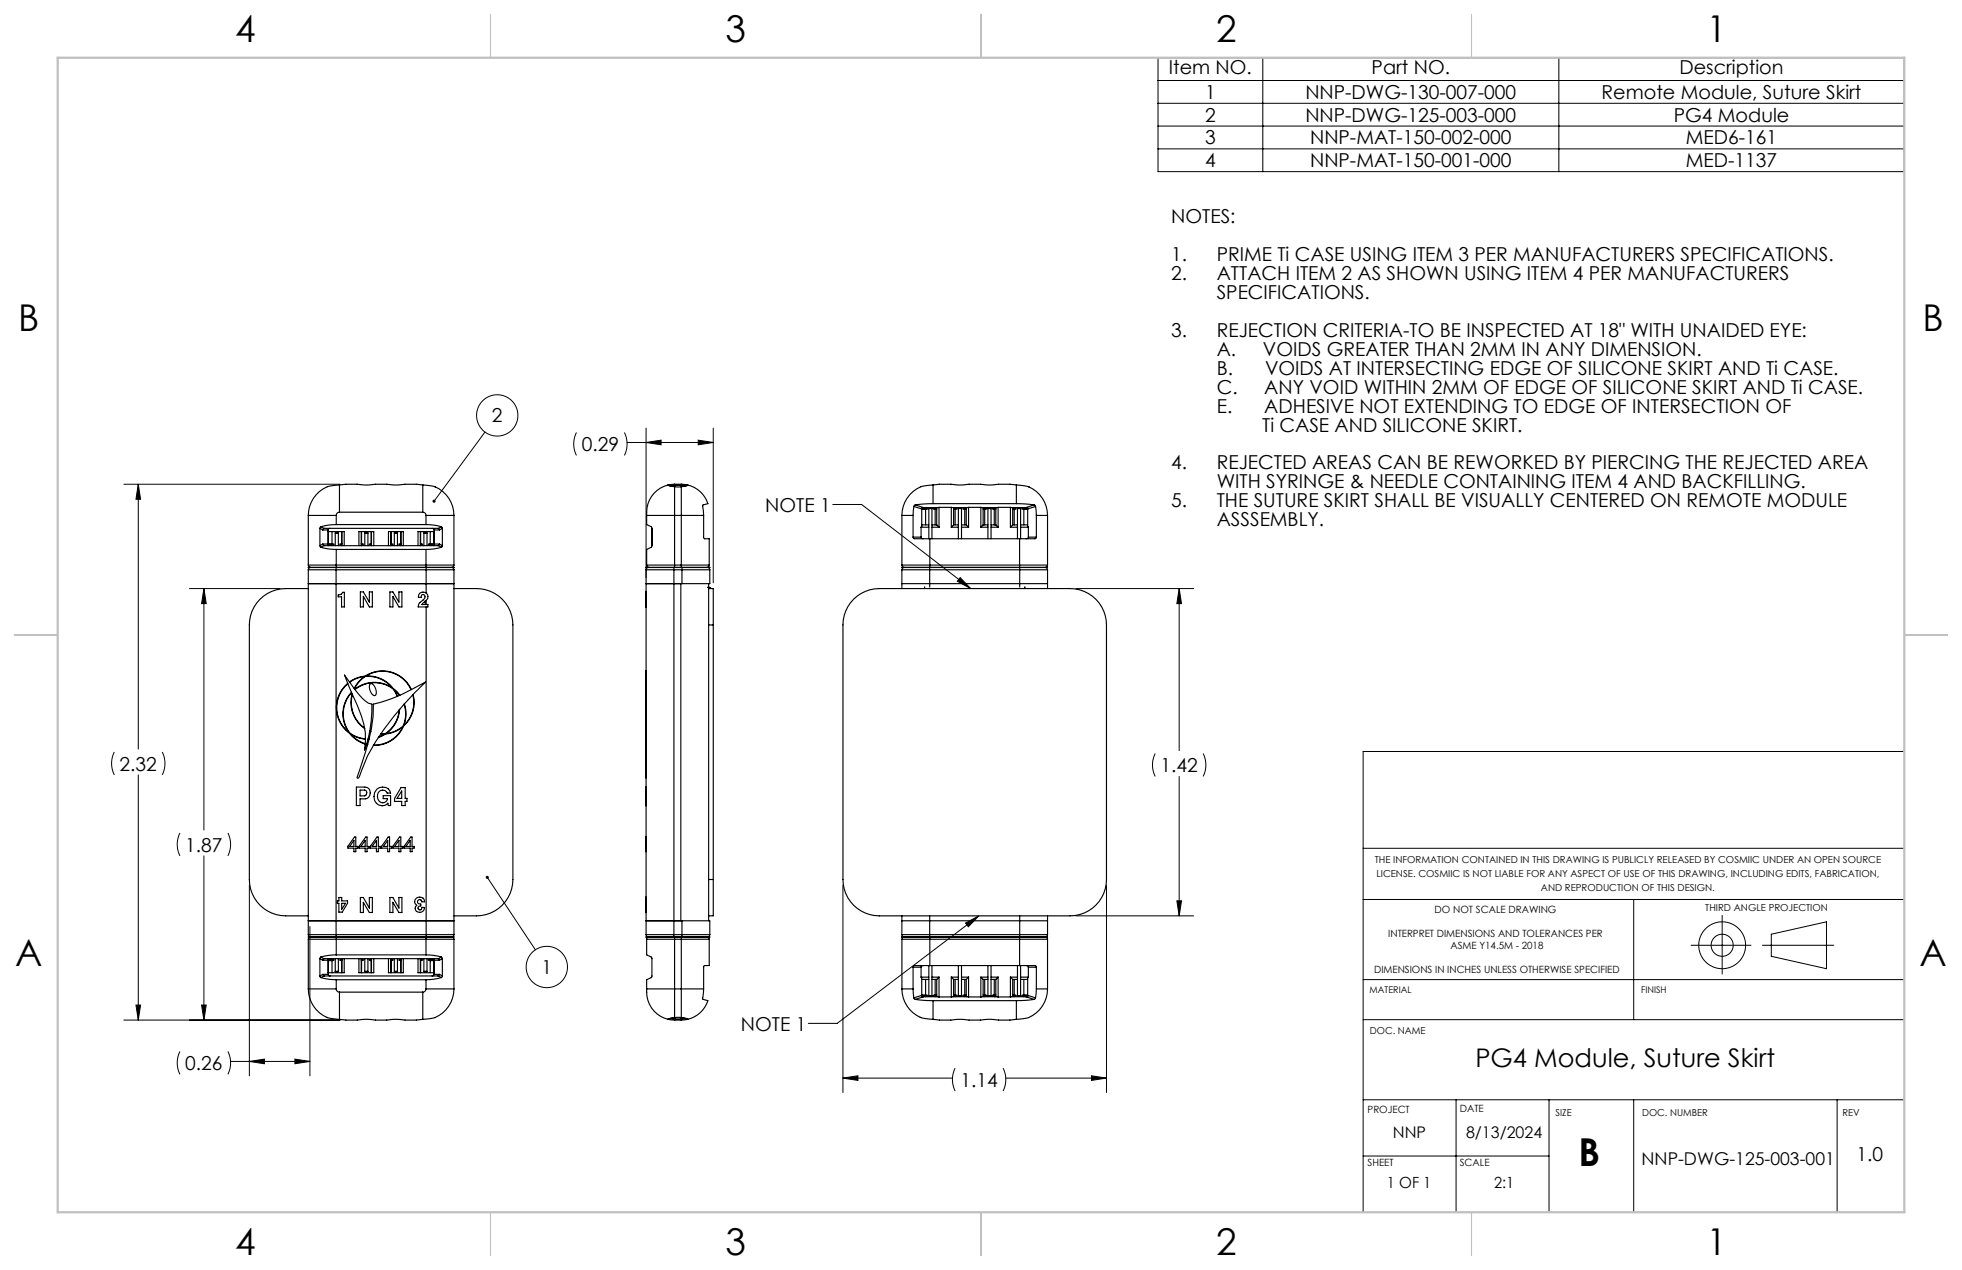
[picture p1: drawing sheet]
<svg xmlns="http://www.w3.org/2000/svg" width="432mm" height="279mm" viewBox="0 0 432 279" stroke-linecap="round" stroke-linejoin="round" font-family="sans-serif">
<g fill="none" stroke="#000" stroke-width=".25">
<path d="M67.9 113.4h6.1M67.9 113.4v10.9M70.4 116.2v3.8M70.4 116.2l.6 .4M70.6 115.9l-.2 .3M70.6 115.9l.7 .4M71 119.7l.3 .3M71 119.7l-.6 .3M71 116.6h1.2M71.3 116.3h25.2M71.3 116.3l-.3 .3M72.2 116.6v3.4v-.3h-1.2"/>
<path d="M72.2 116.9h3.6v3.1M72.2 119.6h.9M72.2 119.9h.9M72.7 116.2l-.4 .2-.1 .2M73.1 119.6l.4 .1-.4 .2M73.1 116.9v2.7M73.1 119.9v.1M73.8 117.3h.7M73.8 117.3v2.7M74 115.4l-1.8 .1-1.6 .4M74 113.4v2M74 115.4h19.8"/>
<path d="M74.5 117.3v2.7M74.7 112.7a.71 .71 0 0 0-.7 .7M74.7 106.7a6.5 6.5 0 0 0-6.8 6.7M74.7 106.7v6M74.7 106.7l3.9-.2a11.6 11.6 0 0 0 4 0h2.5a11.6 11.6 0 0 0 4 0l3.9 .2M74.7 112.7h18.3M75.2 119.6l-.4 .1 .4 .2M75.2 116.9v2.7M75.2 119.9v.1M75.2 119.9h.1M75.2 119.6h.1M75.2 116.9v3.1"/>
<path d="M79.5 116.9v3.1M79.5 119.9h.1M79.5 119.6h.1M79.6 119.6l.4 .1-.4 .2M79.6 116.9v2.7M79.6 119.9v.1M80.3 117.3h.7M80.3 117.3v2.7M81 117.3v2.7M81.7 119.6l-.4 .1 .4 .2M81.7 119.9h.1M81.7 119.6h.1"/>
<path d="M81.7 116.9v2.7M81.7 119.9v.1M81.8 116.9v3.1M86 116.9v3.1M86 119.9h.1M86 119.6h.1M86.1 119.6l.4 .1-.4 .2M86.1 116.9v2.7M86.1 119.9v.1M86.8 117.3h.7M86.8 117.3v2.7M87.5 117.3v2.7"/>
<path d="M88.2 119.6l-.4 .1 .4 .2M88.2 116.9v2.7M88.2 119.9v.1M88.2 119.9h.1M88.2 119.6h.1M88.3 116.9v3.1M92.5 116.9v3.1M92.5 119.9h.1M92.5 119.6h.1M92.6 119.6l.4 .1-.4 .2M92.6 116.9v2.7M92.6 119.9v.1"/>
<path d="M93 112.7a.71 .71 0 0 1 .8 .7M93 106.7v6M93 106.7a6.5 6.5 0 0 1 6.9 6.7M93.3 117.3h.7M93.3 117.3v2.7M93.8 115.4l1.7 .1 1.6 .4M93.8 113.4h6.1M93.8 113.4v2M94 117.3v2.7M94.7 119.9h.8M94.7 119.6l-.4 .1 .4 .2M94.7 119.6h.8"/>
<path d="M94.7 116.9v2.7M94.7 119.9v.1M95.1 116.2l.3 .1 .1 .3M95.5 116.6v3.4v-.3h1.2M95.5 116.6h1.2M95.5 116.9h-3.5v3.1M95.8 107.1h.1M96.5 116.3l.2 .3M96.7 119.7l-.2 .3M96.7 119.7l.7 .3M97.1 115.9l.3 .3M97.1 115.9l-.6 .4"/>
<path d="M97.4 116.2v3.8M97.4 116.2l-.7 .4M99.9 113.4v10.9M142.3 113.4h6.2M142.3 113.4v2l1 .5 .2 .3M143.5 116.2v3.8M143.5 116.2h.1M147 106.7h.1M147.1 106.7a6.3 6.3 0 0 0-4.8 6.7M147.1 106.7l.2 .2 1.2 .2M147.1 106.7l.3 .1M147.2 106.8l1.3 .3"/>
<path d="M148.5 107.1v6.3M148.5 107.1h1.4M148.5 106.5l-1.4 .2M148.5 106.5l.1 .3M148.5 106.5h1.4M148.5 113.4h1.4M148.5 113.4v10.9M148.6 106.8h1.2M148.6 106.8l-1 .1M149.8 106.8l1 .1M149.9 113.4h5M149.9 107.1v6.3"/>
<path d="M149.9 106.5l-.1 .3M149.9 106.5l1.4 .2M149.9 113.4v10.9M151.2 106.8l-1.3 .3M151.3 106.7a6.1 6.1 0 0 1 4.5 4.1l-1.2 .4 .3 2.2M151.3 106.7l-.1 .1-1.3 .3M151.3 106.7l-.3 .1M151.4 106.7h.1M154.9 113.4v4.8l.2 .3h1v5.8M198.5 113.4h2.4M198.5 113.4v10.9M200.9 118.2l.3 .3h3.4"/>
<path d="M200.9 113.4v4.8M200.9 118.2h1.8M201.1 111.4l-.2 2M201.1 111.4l1.8 .6M201.4 111.1l-.3 .3M201.4 111.1l1.8 .6M202.7 118.2l.2 .2 .3 .1M202.7 116v2.2M202.7 116h1.7M202.9 111.8h.8M202.9 112.1h.8M202.9 112v3.8l-.2 .2"/>
<path d="M202.9 115.5h1.5M203.2 111.7h-.3v.3M203.7 111.8l.4 .1-.4 .2M203.7 111.7v.1M203.7 112.1v3.4M204.4 111.9h.7M204.4 111.9v6.6M204.6 118.5v5.8M204.6 118.5h19.8M205.1 111.9v6.6M205.1 115.5h1.1M205.1 116h1.6"/>
<path d="M205.3 110.8l-3.9 .3M205.3 106.7a6.5 6.5 0 0 0-6.8 6.7M205.3 106.7v4.1M205.3 106.7l4-.2a11.6 11.6 0 0 0 4 0h2.5a11.6 11.6 0 0 0 4 0l3.9 .2M205.3 110.8h18.4M205.8 111.8l-.4 .1 .4 .2M205.8 112.1h.4M205.8 111.8h.4M205.8 111.7v.1M205.8 112.1v3.4M206.2 115.5l.5 .5M206.2 111.7v3.8"/>
<path d="M206.7 111.6h2.7M206.7 111.6l-3.5 .1M206.7 111.6v4.4M209.4 111.6h3.8M209.4 116h1.5M209.4 111.6v4.4M209.9 115.5h1M209.9 115.5l-.5 .5M209.9 111.7v3.8M209.9 112.1h.3M209.9 111.8h.3M210.2 111.8l.4 .1-.4 .2"/>
<path d="M210.2 111.7v.1M210.2 112.1v3.4M210.9 111.9h.7M210.9 111.9v6.6M211.6 111.9v6.6M211.6 115.5h1.1M211.6 116h1.6M212.3 111.8l-.4 .1 .4 .2M212.3 111.7v.1M212.3 112.1v3.4M212.3 112.1h.4M212.3 111.8h.4"/>
<path d="M212.7 115.5l.5 .5M212.7 111.7v3.8M213.2 111.6h2.7M213.2 111.6v4.4M215.9 111.6h3.8M215.9 116h1.5M215.9 111.6v4.4M216.4 115.5h1M216.4 115.5l-.5 .5M216.4 111.7v3.8M216.4 112.1h.3M216.4 111.8h.3"/>
<path d="M216.7 111.8l.4 .1-.4 .2M216.7 111.7v.1M216.7 112.1v3.4M217.4 111.9h.7M217.4 111.9v6.6M218.1 111.9v6.6M218.1 115.5h1.1M218.1 116h1.6M218.8 111.8l-.4 .1 .4 .2M218.8 112.1h.4M218.8 111.8h.4M218.8 111.7v.1"/>
<path d="M218.8 112.1v3.4M219.2 115.5l.5 .5M219.2 111.7v3.8M219.7 111.6h2.7M219.7 111.6v4.4M222.4 111.6l3.4 .1M222.4 116h1.5M222.4 111.6v4.4M222.9 115.5h1M222.9 115.5l-.5 .5M222.9 111.7v3.8M222.9 112.1h.3"/>
<path d="M222.9 111.8h.3M223.2 111.8l.4 .1-.4 .2M223.2 111.7v.1M223.2 112.1v3.4M223.7 110.8l3.9 .3M223.7 106.7v4.1M223.7 106.7a6.5 6.5 0 0 1 6.8 6.7M223.9 111.9h.7M223.9 111.9v6.6M224.4 118.5v5.8M224.6 111.9v6.6M224.6 115.5h1.6"/>
<path d="M224.6 116h1.7M225.3 112.1h.9M225.3 111.8h.9M225.3 111.8l-.4 .1 .4 .2M225.3 111.7v.1M225.3 112.1v3.4M225.8 111.7h.4v.3M226.2 112v3.8l.1 .2M226.3 118.2l-.1 .2-.3 .1M226.3 118.2h1.8M226.3 116v2.2M226.4 107.1h.1"/>
<path d="M227.6 111.1l.3 .3M227.6 111.1l-1.8 .6M227.9 111.4l.2 2M227.9 111.4l-1.7 .6M228.1 113.4h2.4M228.1 118.2l-.3 .3h-3.4M228.1 113.4v4.8M230.5 113.4v10.9M67.9 129.5h-5a8 8 0 0 0-8 8v56a8 8 0 0 0 8 8h5M67.9 124.8h6.1M67.9 125.4h6.1M67.9 128.4h32"/>
<path d="M67.9 124.8h.1M67.9 125.4v80.2M67.9 124.3l.1 .4 .4 .1-.4 .2-.1 .4M67.9 124.3h6.1M70.4 120l.2 .4M70.6 120.4l1.6 .4 1.8 .1M71.3 120h25.2M71.3 120l-.7 .4M74 124.8v.6M74 125.4v80.2M74 125.4h19.8M74 124.8h.1"/>
<path d="M74 124.8h19.8M74 124.3v.5M74 120.9v3.4M74 120.9h19.8M74 124.3h19.8M74.4 130.9a.89 .89 0 0 0 1-.6h.4v3.2h-.6v-2.2h-.8zM79 120v-3.1h3.3v3.1M79.3 130.2h.7l1.3 2.3v-2.3h.6v3.3h-.6l-1.3-2.3v2.3h-.7zM85.5 120v-3.1h3.3v3.1M85.8 130.2h.7l1.3 2.3v-2.3h.6v3.3h-.6l-1.3-2.3v2.3h-.7zM92.3 130.5a1.11 1.11 0 0 1 1.8 .3 1.11 1.11 0 0 1-.7 1.6l-.6 .6h1.4v.5h-2.2l.1-.6 1.3-1.2 .2-.4-.2-.4-.3-.1-.4 .2v.4h-.6zM93.5 132.2v.5"/>
<path d="M93.8 124.3v.5M93.8 124.3h6.1M93.8 120.9v3.4M93.8 124.8h6.1M93.8 124.8h.1M93.8 124.8v.6M93.8 125.4h6.1M93.8 125.4v5.1M93.8 132.1v.9M93.8 133.5v72.1M96.5 120l.6 .4M97.1 120.4l-1.6 .4-1.7 .1"/>
<path d="M97.4 120l-.3 .4M99.9 124.3l-.1 .4-.4 .1 .4 .2 .1 .4M99.9 129.5h5a8 8 0 0 1 8 8v56a8 8 0 0 1-8 8h-5M99.9 124.8h.1M99.9 125.4v80.2M142.1 131.2v.5M142.1 131.7v1.3M142.1 133l.1 .5M142.1 130.2h.1M142.1 133h.1M142.1 131.7h.1M142.1 131.2h.1"/>
<path d="M142.2 124.8h6.1M142.2 125.4h6.1M142.2 128.4h7.9M142.2 131.2v.5M142.2 125.4v5.8M142.2 130.3l-.1 .9M142.2 131.7v73.9M142.2 124.8h.1M142.3 124.3h6.2M142.3 124.3l.2 .4 .3 .1M142.7 124.8l-.4 .2-.1 .4M143.5 120l-.2 .4-1 .5v3.4"/>
<path d="M143.5 120h.1M148.3 124.8v.6M148.3 125.4h1.8M148.3 125.4v80.2M148.3 124.8h1.8M148.3 124.8h.1M148.5 124.3v.5M148.5 124.3h1.4M149.8 128.4v74.2M149.9 124.3h6.2M149.9 124.3v.5M150.1 124.8h6.1"/>
<path d="M150.1 124.8h.1M150.1 124.8v.6M150.1 125.4h6.1M150.1 125.4v3M155.7 124.8l.4 .2 .1 .4M155.8 129.2h.1M155.8 129.3h.1M155.9 129.3l.5 .2M155.9 129.2l.6 .3M155.9 129.2v.1M156 129.5h1v8M156 129.5v8"/>
<path d="M156 137.5h1M156 128.4v.8M156 129.3v.2M156 137.5v56M156.1 124.3l-.2 .4-.3 .1M156.2 125.4v3h-6.1M156.2 124.8h.1M157 137.5v56M187.9 131.8a8 8 0 0 1 5.6-2.3h42a8 8 0 0 1 8 8v56a8 8 0 0 1-8 8h-42a8 8 0 0 1-8-8v-56a8 8 0 0 1 2.4-5.7zM198.5 124.8h6.1M198.5 128.4h32M198.5 125.4h6.1"/>
<path d="M198.5 124.8h.1M198.5 125.4v4.1M198.5 124.3l.1 .4 .4 .1-.4 .2-.1 .4M198.5 124.3h6.1M203.5 129.2v.3M204.6 124.8v.6M204.6 125.4h19.8M204.6 125.4v3.8M204.6 124.8h19.8M204.6 124.8h.1M204.6 124.3v.5M204.6 124.3h19.8"/>
<path d="M224.4 124.3h6.1M224.4 124.3v.5M224.4 124.8h6.1M224.4 124.8h.1M224.4 125.4h6.1M224.4 124.8v.6M224.4 125.4v3.8M225.5 129.2l.1 .3M230.5 124.3l-.1 .4-.4 .1 .4 .2 .1 .4M230.5 124.8h.1M230.5 125.4v4.1M75.8 148.5l3.4 4.5a5 5 0 0 0 2.6 1.9 26.9 26.9 0 0 1-1.6 10.1 15.2 15.2 0 0 0-1.5-9.8z"/>
<path d="M76.5 150.3a7 7 0 0 0 .4 11 6.9 6.9 0 0 0 3.5 2.4M76.6 150.4a6.9 6.9 0 0 0 .2 10.7 6.9 6.9 0 0 1 .5-8.8M76.9 150a7 7 0 0 1 3.5-1.3 7 7 0 0 1 10.1 3M76.9 150.1a6.9 6.9 0 0 1 3.3-1.3 7 7 0 0 0-2.3 2.7M77.4 152.4a6.9 6.9 0 0 0-.4 8.9 6.9 6.9 0 0 0 3.5 1.2M77.5 152.7a7 7 0 0 0 2.8 7.6M77.5 152.8a6.9 6.9 0 0 0 2.8 7.4M78 151.6a6.9 6.9 0 0 1 2.4-2.8 6.9 6.9 0 0 1 5.9 2.5 6.9 6.9 0 0 0-8.2 .3M78.1 151.7a6.7 6.7 0 0 1 8.5 0l.8 1.5M81.5 150.5a1.36 1.36 0 0 1 1.3 1.5 .69 .69 0 0 1-.5 1 2.15 2.15 0 0 1-.8-2.5zM82.2 154.9l2.7-.7a42.8 42.8 0 0 0 8.7-4.1 65.5 65.5 0 0 0-12.7 16.2l-1.8 4.6-.4 .3-.1-.2 .4-1.2a60.5 60.5 0 0 0 3.1-12.2zM87.9 156.1a6.3 6.3 0 0 1-3.3 5.3h-.8"/>
<path d="M87.9 153l-1.2-1.3 .8 1.5M88.9 154.9a6.9 6.9 0 0 1-.2 4.8 6.9 6.9 0 0 1-3.7 1.7 7 7 0 0 0 2.9-5.4M90.5 151.7a6.9 6.9 0 0 0-10-3 7.3 7.3 0 0 1 6.3 2.9l1.2 1.4M90.9 152.8a6.9 6.9 0 0 1-2 6.8 6.9 6.9 0 0 0 .1-4.7M90.9 152.8a7 7 0 0 1-2.1 7 6.9 6.9 0 0 1-6.6 4.2M142.2 147.6l-.1 23.6M142.2 152.8v7M142.2 159.8v4.2M142.2 147.6h.1M142.2 148.5l-.1 1.4M142.2 152.8h.1M142.2 159.8h.1"/>
<path d="M78.4 173.2h1.9a1.31 1.31 0 0 1 1.2 1.2 1.31 1.31 0 0 1-1.1 1.3h-1.2v1.5h-.8zM79.2 173.8h1a.65 .65 0 0 1 .5 .6 .65 .65 0 0 1-.5 .7h-1zM80.5 162.6a7 7 0 0 1-3.3-1.1 6.9 6.9 0 0 0 3.2 2.1M80.7 163.8h.2M80.7 163.7l.2 .1M81.2 162.6h-.2M81.3 162.6h-.3M81.4 160.9l.2 .1M81.4 160.8l.2 .1M82.9 173.6a1.81 1.81 0 0 1 3.1 .9h-.8a1.13 1.13 0 0 0-1.4-.6 1.13 1.13 0 0 0-.7 1.3 1.15 1.15 0 0 0 .8 1.4 1.15 1.15 0 0 0 1.4-.9h-1v-.7h1.7v2.2h-.5l-.1-.5a1.78 1.78 0 0 1-2.1 .4 1.78 1.78 0 0 1-1-1.9l.1-.8zM83.2 162.3l1.4-.7a8.6 8.6 0 0 0 4.1-1.7 6.9 6.9 0 0 1-6.5 4M83.8 161.5h.9l-1.4 .7"/>
<path d="M88.3 173.3h.9v2.3h.4v.7h-.4v.9h-.8v-.9h-1.6v-.6zM88.4 174v1.6h-1zM142.1 175.6h.1M142.1 176.3h.1M142.1 177.3h.1M142.2 164h.1M142.2 173.3v3.9M142.2 173.2h-.1M74.6 197.5h.6v.7h1.3v.5l-1.2 2h-.7v-2h-.3v-.5h.3zM75.2 198.7h.8l-.8 1.4zM77.9 184.9v1.3h-1zM78 184.2h.3v2h.5v.4h-.5v.8h-.4v-.8h-1.3v-.4z"/>
<path d="M79.3 197.5h.7l1.3 2.3v-2.3h.6v3.3h-.6l-1.3-2.3v2.3h-.7zM80.4 184.9v1.3h-1zM80.5 184.2h.3v2h.4v.4h-.4v.8h-.4v-.8h-1.4v-.4zM82.8 184.9v1.3h-.9zM83 184.2h.3v2h.4v.4h-.4v.8h-.5v-.8h-1.3v-.4zM85.3 184.9v1.3h-.9zM85.4 184.2h.3v2h.5v.4h-.5v.8h-.4v-.8h-1.3v-.4zM85.8 197.5h.7l1.3 2.3v-2.3h.6v3.3h-.6l-1.3-2.3v2.3h-.7zM87.8 184.9v1.3h-.9zM87.9 184.2h.3v2h.5v.4h-.5v.8h-.4v-.8h-1.3v-.4zM90.3 184.9v1.3h-1zM90.4 184.2h.3v2h.4v.4h-.4v.8h-.4v-.8h-1.3v-.4z"/>
<path d="M91.7 197.6a1.11 1.11 0 0 1 1.7 .8h-.6a.48 .48 0 0 0-.7-.4 .48 .48 0 0 0 0 .8l.5 .1v.4a.45 .45 0 0 0-.6 .4 .45 .45 0 0 0 .6 .5l.2-.6h.6a.97 .97 0 0 1-1.2 1.1 .97 .97 0 0 1-.5-1.5 .96 .96 0 0 1 0-1.6zM142.1 197.6v.8M142.1 199.8l.1 .9M142.1 198.4v.5M142.1 199.3v.3M142.1 186.2h.1M142.1 186.6h.1M142.1 198.4h.1M142.1 197.5h.1M142.1 198.9v.4M142.1 197.6h.1M142.1 199.8h.1"/>
<path d="M142.1 198.9h.1M142.1 199.3h.1M142.2 199.6l-.1 .2M142.2 197.4l-.1 .2M142.2 184.2v3.2M156 193.5v8M156 193.5h1M157 193.5v8h-1M67.9 205.6l.1 .4 .4 .1M67.9 205.6h6.1M67.9 202.6h32M67.9 206.6h6.1"/>
<path d="M67.9 217.6h6.1M67.9 217.6a6.6 6.6 0 0 0 6.8 6.7M67.9 206.6v11M68.2 206.2l-.3 .4M70.4 214.7l.2 .4M70.4 210.9v3.8M70.4 210.9l.6 .4M70.6 210.5l-.2 .4M70.6 215.1l1.6 .3 1.8 .1M70.6 210.5l.7 .4M71 214.4l.3 .3M71 211.3h1.2v-.4v3.5"/>
<path d="M71 214.4l-.6 .3M71 214.4h1.2M71.3 210.9h25.2M71.3 214.7h25.2M71.3 210.9l-.3 .4M71.3 214.7l-.7 .4M72.2 214.4l.2 .2 .3 .1M72.2 211.1h.9M72.2 211.3h.9M73.1 211.1l.4 .1-.4 .1M73.1 210.9v.2M73.1 211.3v2.7"/>
<path d="M73.8 213.7h.7M73.8 210.9v2.8M74 205.6v.5M74 205.6h19.8M74 206.1h-6.1l6.1 .1M74 206.1v.1M74 206.2h19.8M74 206.1h19.8M74 210.1l-1.8 .1-1.6 .3M74 217.6a.71 .71 0 0 0 .7 .7M74 206.2v.4M74 206.6v3.5"/>
<path d="M74 215.5v2.1M74 210.1h19.8M74 215.5h19.8M74 206.6h19.8M74.5 210.9v2.8M74.7 218.3v6M74.7 218.3h18.3M75.2 211.1l-.4 .1 .4 .1M75.2 210.9v.2M75.2 211.3v2.7M75.2 211.3h.1M75.2 211.1h.1"/>
<path d="M75.2 210.9v3.1M75.8 210.9v3.1h-3.6M79 210.9v3.1h3.3v-3.1M79.5 210.9v3.1M79.5 211.3h.1M79.5 211.1h.1M79.6 211.1l.4 .1-.4 .1M79.6 210.9v.2M79.6 211.3v2.7M80.3 213.7h.7M80.3 210.9v2.8M81 210.9v2.8"/>
<path d="M81.7 211.1l-.4 .1 .4 .1M81.7 211.3h.1M81.7 211.1h.1M81.7 210.9v.2M81.7 211.3v2.7M81.8 210.9v3.1M85.5 210.9v3.1h3.3v-3.1M86 210.9v3.1M86 211.3h.1M86 211.1h.1M86.1 211.1l.4 .1-.4 .1M86.1 210.9v.2"/>
<path d="M86.1 211.3v2.7M86.8 213.7h.7M86.8 210.9v2.8M87.5 210.9v2.8M88.2 211.1l-.4 .1 .4 .1M88.2 210.9v.2M88.2 211.3v2.7M88.2 211.3h.1M88.2 211.1h.1M88.3 210.9v3.1M92 210.9v3.1h3.5M92.5 210.9v3.1"/>
<path d="M92.5 211.3h.1M92.5 211.1h.1M92.6 211.1l.4 .1-.4 .1M92.6 210.9v.2M92.6 211.3v2.7M93 218.3v6M93.3 213.7h.7M93.3 210.9v2.8M93.8 210.1l1.7 .1 1.6 .3M93.8 217.6a.71 .71 0 0 1-.8 .7M93.8 206.6h6.1M93.8 217.6h6.1"/>
<path d="M93.8 206.2v.4M93.8 206.6v3.5M93.8 215.5v2.1M93.8 206.1h6.1l-6.1 .1M93.8 206.1v.1M93.8 205.6v.5M93.8 205.6h6.1M94 210.9v2.8M94.7 211.1l-.4 .1 .4 .1M94.7 211.3h.8M94.7 211.1h.8M94.7 210.9v.2"/>
<path d="M94.7 211.3v2.7M95.5 214.4l-.1 .2-.3 .1M95.5 214.4h1.2M96.5 210.9l.2 .4M96.5 214.7l.6 .4M96.7 214.4l-.2 .3M96.7 211.3h-1.2v-.4v3.5M96.7 214.4l.7 .3M97.1 215.1l-1.6 .3-1.7 .1M97.1 210.5l.3 .4M97.1 210.5l-.6 .4M97.4 214.7l-.3 .4"/>
<path d="M97.4 210.9v3.8M97.4 210.9l-.7 .4M99.6 206.2l.3 .4M99.9 217.6a6.6 6.6 0 0 1-6.9 6.7M99.9 206.6v11M99.9 205.6l-.1 .4-.4 .1M142.1 200.8h.1M142.2 205.6h6.1M142.2 202.6h7.9M142.2 205.6l.1 .4 .4 .1M142.3 217.6h6.2M142.3 206.6v3.5l1 .4 .2 .4v3.9l-.2 .3-1 .4v2.1"/>
<path d="M142.3 206.6h6.2M142.3 217.6a6.7 6.7 0 0 0 3.9 6.4l.9 .3M142.7 206.2l-.4 .4M148.3 205.6v.5M148.3 205.6h1.8M148.3 206.1h-6.1l6.1 .1M148.3 206.2h1.8M148.3 206.1h1.8M148.3 206.1v.1M148.5 217.6v6.3M148.5 206.2v.4M148.5 206.6h1.4"/>
<path d="M148.5 206.6v11M148.5 217.6h1.4M149.9 217.6h5M149.9 206.6h6.2M149.9 217.6v6.3M149.9 206.2v.4M149.9 206.6v11M150.1 206.1h6.1l-6.1 .1M150.1 206.1v.1M150.1 205.6h6.1M150.1 202.6h6.1v3M150.1 205.6v.5"/>
<path d="M150.1 202.6v3M154.9 217.6l-.3 2.2 1.2 .3a6.1 6.1 0 0 1-4.5 4.2M155.7 206.2l.4 .4M156 201.5v1.1M156.1 206.6v5.8h-1l-.2 .3v4.9M156.2 205.6l-.1 .4-.4 .1M198.5 202.6h32M198.5 205.6h6.1M198.5 205.6l.1 .4 .4 .1M198.5 201.5v4.1M198.5 217.6h2.4M198.5 217.6a6.6 6.6 0 0 0 6.8 6.7"/>
<path d="M198.5 206.6h6.1M198.5 206.6v11M198.8 206.2l-.3 .4M200.9 217.6l.2 1.9M200.9 212.8v4.8M200.9 212.8h1.8M201.1 219.5l.3 .4M201.4 219.9l3.9 .2M202.7 215l.2 .1v3.9M202.7 212.8v2.2M202.7 215h1.7M202.9 219v.3h.3"/>
<path d="M202.9 218.9h.8M202.9 219.1h.8M202.9 219l-1.8 .5M202.9 215.5h1.5M203.2 212.4l-.3 .1-.2 .3M203.2 219.3h3.5M203.2 219.3l-1.8 .6M203.7 218.9l.4 .1-.4 .1M203.7 215.5v3.4M203.7 219.1v.2M204.4 219.1h.7M204.4 212.4v6.7"/>
<path d="M204.6 205.6v.5M204.6 205.6h19.8M204.6 201.5v4.1M204.6 206.1h-6.1l6.1 .1M204.6 206.2h19.8M204.6 206.1h19.8M204.6 206.1v.1M204.6 212.4h-3.4l-.3 .4M204.6 206.2v.4M204.6 206.6h19.8M204.6 206.6v5.8M204.6 212.4h19.8"/>
<path d="M205.1 212.4v6.7M205.1 215h1.6M205.1 215.5h1.1M205.8 218.9l-.4 .1 .4 .1M205.8 219.1h.4M205.8 218.9h.4M205.8 215.5v3.4M205.8 219.1v.2M206.2 215.5v3.8M206.7 215v4.3M206.7 219.3h2.7M206.7 215l-.5 .5"/>
<path d="M209.4 215v4.3M209.4 219.3h3.8M209.4 215h1.5M209.4 215l.5 .5M209.9 215.5v3.8M209.9 215.5h1M209.9 219.1h.3M209.9 218.9h.3M210.2 218.9l.4 .1-.4 .1M210.2 215.5v3.4M210.2 219.1v.2M210.9 219.1h.7"/>
<path d="M210.9 212.4v6.7M211.6 212.4v6.7M211.6 215h1.6M211.6 215.5h1.1M212.3 218.9l-.4 .1 .4 .1M212.3 215.5v3.4M212.3 219.1v.2M212.3 219.1h.4M212.3 218.9h.4M212.7 215.5v3.8M213.2 215v4.3M213.2 219.3h2.7"/>
<path d="M213.2 215l-.5 .5M215.9 215v4.3M215.9 219.3h3.8M215.9 215h1.5M215.9 215l.5 .5M216.4 215.5v3.8M216.4 215.5h1M216.4 219.1h.3M216.4 218.9h.3M216.7 218.9l.4 .1-.4 .1M216.7 215.5v3.4M216.7 219.1v.2"/>
<path d="M217.4 219.1h.7M217.4 212.4v6.7M218.1 212.4v6.7M218.1 215h1.6M218.1 215.5h1.1M218.8 218.9l-.4 .1 .4 .1M218.8 219.1h.4M218.8 218.9h.4M218.8 215.5v3.4M218.8 219.1v.2M219.2 215.5v3.8M219.7 215v4.3"/>
<path d="M219.7 219.3h2.7M219.7 215l-.5 .5M222.4 215v4.3M222.4 215h1.5M222.4 215l.5 .5M222.9 215.5v3.8M222.9 215.5h1M222.9 219.1h.3M222.9 218.9h.3M223.2 218.9l.4 .1-.4 .1M223.2 215.5v3.4M223.2 219.1v.2"/>
<path d="M223.9 219.1h.7M223.9 212.4v6.7M224.4 212.4h3.4l.3 .4M224.4 206.6h6.1M224.4 206.2v.4M224.4 206.6v5.8M224.4 206.1h6.1l-6.1 .1M224.4 206.1v.1M224.4 205.6h6.1M224.4 205.6v.5M224.4 201.5v4.1M224.6 212.4v6.7"/>
<path d="M224.6 215h1.7M224.6 215.5h1.6M225.3 218.9h.9M225.3 219.1h.9M225.3 218.9l-.4 .1 .4 .1M225.3 215.5v3.4M225.3 219.1v.2M225.8 219.3h-3.4M225.8 219.3l1.8 .6M225.9 212.4l.3 .1 .1 .3M226.2 219v.3h-.4M226.2 219l1.7 .5"/>
<path d="M226.3 215l-.1 .1v3.9M226.3 212.8v2.2M226.3 212.8h1.8M227.6 219.9l-3.9 .2M227.9 219.5l-.3 .4M228.1 217.6l-.2 1.9M228.1 217.6h2.4M228.1 212.8v4.8M230.2 206.2l.3 .4M230.5 217.6a6.6 6.6 0 0 1-6.8 6.7M230.5 206.6v11M230.5 205.6l-.1 .4-.4 .1"/>
<path d="M230.5 201.5v4.1M71.9 223.8h.1M74.7 224.3l3.9 .1a11.6 11.6 0 0 1 4 0h2.5a11.6 11.6 0 0 1 4 0l3.9-.1M147 224.2h.1M147.1 224.3l1.4 .1M147.4 224.1l-.3 .2M147.6 224.1l1 .1M148.5 223.9l-1.2 .2M148.5 223.9l-1.3 .2-.1 .2M148.5 223.9h1.4M148.5 224.4h1.4M148.6 224.2h1.2"/>
<path d="M148.6 224.2l-.1 .2M149.8 224.2l.1 .2M149.9 223.9l1.3 .2M149.9 223.9l1.2 .2 .2 .2M150.8 224.1l-1 .1M151 224.1l.3 .2M151.3 224.3l-1.4 .1M151.4 224.2h.1M202.5 223.8h.1M205.3 220.1v4.2M205.3 224.3l4 .1a11.6 11.6 0 0 1 4 0h2.5a11.6 11.6 0 0 1 4 0l3.9-.1M205.3 220.1h18.4"/>
<path d="M223.7 220.1v4.2"/>
</g>
<g fill="none" stroke="#000" stroke-width=".22">
<path d="M254.9 12.7h164.2v25.1h-164.2zM254.9 17.7h164.2M277.9 12.7v25.1M343.1 12.7v25.1M254.9 22.7h164.2M254.9 27.7h164.2M254.9 32.8h164.2M106.7 95.1l-11.2 15.2M126.9 95.1a5.6 5.6 0 0 0 0 5.1M137.4 95.1a5.6 5.6 0 0 1 0 5.1M138 97.3h19M142.2 97.3l3.3-.5v1.1z"/>
<path d="M142.2 94.2v32.9M153.7 96.8l3.3 .5-3.3 .6zM157 94.2v34M27.3 106.5h47.6M30.4 106.5l.5 3.3h-1zM30.4 106.5v58.3M183.3 111h6.3l24 18.5M41.7 129.5h19.9M44.9 129.5l.5 3.3h-1zM44.9 129.5v53.1M211.3 127.1l2.3 2.4-2.9-1.6zM236.8 129.5h25.9"/>
<path d="M259.5 129.5l.5 3.3h-1zM259.5 129.5v35.6M25.2 165.4a5.6 5.6 0 0 0 0 5.1M30.4 170.5v53.9M35.7 165.4a5.6 5.6 0 0 1 0 5.1M254.2 165.8a5.6 5.6 0 0 0 0 5M259.5 170.8v30.7M264.8 165.8a5.6 5.6 0 0 1 0 5M419.1 165.3h-119.1v101.4M39.6 183.3a5.6 5.6 0 0 0 0 5M44.9 188.3v36.1M50.2 183.3a5.6 5.6 0 0 1 0 5"/>
<path d="M54.9 194.8v41.9M107.2 193l10.6 16M185.5 194.8v45.6M243.5 194.8v45.6M259 198.2h1l-.5 3.3zM300 186.6h119.1M300 197.9h119.1M359.5 197.9v26.4M68.2 203.8v32.9M212.5 203.1l2.9-1.6-2.3 2.4zM215.4 201.5l-31.1 23.6h-6.4M236.8 201.5h25.9"/>
<path d="M300 215.5h119.1M372.2 208h13.2M379 201.4v12.9M387.9 208h15.7M389.8 205.5l12.2-2.7v10.3l-12.2-2.7zM27.3 224.4h47.6M29.9 221.1h1l-.5 3.3zM39.6 231.3a5.6 5.6 0 0 0 0 5.1M44.4 221.1h1l-.5 3.3zM50.2 231.3a5.6 5.6 0 0 1 0 5.1M50.8 233.5h17.4M54.9 233.5l3.3-.5v1z"/>
<path d="M64.9 233l3.3 .5-3.3 .5zM185.5 237.2l3.3-.5v1zM185.5 237.2h24.1M210.2 235a5.6 5.6 0 0 0 0 5M220.8 235a5.6 5.6 0 0 1 0 5M221.4 237.2h22.1M240.2 236.7l3.3 .5-3.3 .5zM300 224.3h119.1M300 242h119.1M300 254.3h40.9M320.5 242v24.7M340.9 242v24.7"/>
<path d="M359.5 242v24.7M404.3 242v24.7"/>
<circle cx="109.4" cy="91.4" r="4.5"/>
<circle cx="120.3" cy="212.7" r="4.5"/>
<circle cx="379" cy="208" r="5.2"/>
<circle cx="379" cy="208" r="2.43"/>
</g>
<path d="M107.9 3.2v9.5M215.9 3.2v9.5M323.8 3.2v9.5M3.2 139.7h9.5M419.1 139.7h9.5M107.9 266.7v9.5M215.9 266.7v9.5M323.8 266.7v9.5" fill="none" stroke="#c0c0c0" stroke-width=".25"/>
<path d="M12.7 12.7h406.4v254h-406.4z" fill="none" stroke="#c0c0c0" stroke-width=".5"/>
<path d="M54.9 233.5l3.3-.5v1zM64.9 233l3.3 .5-3.3 .5zM44.9 129.5l.5 3.3h-1zM44.4 221.1h1l-.5 3.3zM30.4 106.5l.5 3.3h-1zM29.9 221.1h1l-.5 3.3zM107 192.8a.34 .34 0 0 0 .1 .5 .34 .34 0 0 0 .5-.3 .34 .34 0 0 0-.5-.3l.1 .3zM95.3 110l-.1 .2 .1 .3 .2-.2-.2 .2a.34 .34 0 0 0 .5 0 .34 .34 0 0 0 0-.5 .34 .34 0 0 0-.5 0zM142.2 97.3l3.3-.5v1.1zM153.7 96.8l3.3 .5-3.3 .6zM259.5 129.5l.5 3.3h-1zM259 198.2h1l-.5 3.3zM185.5 237.2l3.3-.5v1zM240.2 236.7l3.3 .5-3.3 .5zM211.3 127.1l2.3 2.4-2.9-1.6zM212.5 203.1l2.9-1.6-2.3 2.4z" fill="#000"/>
<text font-size="8.5" x="347.4" y="256.5">B</text>
<g font-size="8.1">
<text x="51.7" y="9.3">4</text>
<text x="159.7" y="9.3">3</text>
<text x="267.6" y="9.3">2</text>
<text x="375.6" y="9.3">1</text>
<text x="4" y="72.8">B</text>
<text x="423.1" y="72.8">B</text>
<text x="3.3" y="212.5">A</text>
<text x="422.4" y="212.5">A</text>
<text x="51.7" y="276">4</text>
<text x="159.7" y="276">3</text>
<text x="267.6" y="276">2</text>
<text x="375.6" y="276">1</text>
</g>
<text font-size="5.6" x="324.7" y="234.7">PG4 Module, Suture Skirt</text>
<g font-size="4.2">
<text x="257.3" y="16.3">Item NO.</text>
<text x="301.9" y="16.3">Part NO.</text>
<text x="369.6" y="16.3">Description</text>
<text x="265.2" y="21.7">1</text>
<text x="287.3" y="21.7">NNP-DWG-130-007-000</text>
<text x="352.5" y="21.7">Remote Module, Suture Skirt</text>
<text x="265.2" y="26.8">2</text>
<text x="287.3" y="26.8">NNP-DWG-125-003-000</text>
<text x="368.4" y="26.8">PG4 Module</text>
<text x="265.2" y="31.8">3</text>
<text x="288.3" y="31.8">NNP-MAT-150-002-000</text>
<text x="371" y="31.8">MED6-161</text>
<text x="265.2" y="36.8">4</text>
<text x="288.3" y="36.8">NNP-MAT-150-001-000</text>
<text x="371" y="36.8">MED-1137</text>
<text x="257.8" y="49">NOTES:</text>
<text x="257.8" y="57.4">1.</text>
<text x="267.8" y="57.4">PRIME Ti CASE USING ITEM 3 PER MANUFACTURERS SPECIFICATIONS.</text>
<text x="257.8" y="61.5">2.</text>
<text x="267.8" y="61.5">ATTACH ITEM 2 AS SHOWN USING ITEM 4 PER MANUFACTURERS</text>
<text x="267.8" y="65.7">SPECIFICATIONS.</text>
<text x="257.8" y="74.1">3.</text>
<text x="267.8" y="74.1">REJECTION CRITERIA-TO BE INSPECTED AT 18&quot; WITH UNAIDED EYE:</text>
<text x="267.8" y="78.2">A.</text>
<text x="267.8" y="82.4">B.</text>
<text x="277.9" y="78.2">VOIDS GREATER THAN 2MM IN ANY DIMENSION.</text>
<text x="278.4" y="82.4">VOIDS AT INTERSECTING EDGE OF SILICONE SKIRT AND Ti CASE.</text>
<text x="267.8" y="86.6">C.</text>
<text x="278.3" y="86.6">ANY VOID WITHIN 2MM OF EDGE OF SILICONE SKIRT AND Ti CASE.</text>
<text x="108.3" y="92.9">2</text>
<text x="267.8" y="90.8">E.</text>
<text x="277.8" y="94.9">Ti CASE AND SILICONE SKIRT.</text>
<text x="278.3" y="90.8">ADHESIVE NOT EXTENDING TO EDGE OF INTERSECTION OF</text>
<text x="128" y="99.3">0.29</text>
<text x="257.8" y="103.3">4.</text>
<text x="267.8" y="103.3">REJECTED AREAS CAN BE REWORKED BY PIERCING THE REJECTED AREA</text>
<text x="267.8" y="107.5">WITH SYRINGE &amp; NEEDLE CONTAINING ITEM 4 AND BACKFILLING.</text>
<text x="168.4" y="112.6">NOTE 1</text>
<text x="257.8" y="111.6">5.</text>
<text x="267.8" y="111.6">THE SUTURE SKIRT SHALL BE VISUALLY CENTERED ON REMOTE MODULE</text>
<text x="267.8" y="115.8">ASSSEMBLY.</text>
<text x="26.3" y="169.6">2.32</text>
<text x="255.4" y="169.9">1.42</text>
<text x="40.8" y="187.4">1.87</text>
<text x="119.2" y="214.3">1</text>
<text x="163.1" y="226.7">NOTE 1</text>
<text x="40.8" y="235.4">0.26</text>
<text x="211.4" y="239.1">1.14</text>
<text x="408.6" y="255.4">1.0</text>
</g>
<text font-size="3.9" x="361.3" y="256.2">NNP-DWG-125-003-001</text>
<g font-size="3.5">
<text x="306.5" y="250.4">NNP</text>
<text x="322.7" y="250.4">8/13/2024</text>
</g>
<g font-size="3.4">
<text x="305.2" y="261.4">1 OF 1</text>
<text x="328.8" y="261.4">2:1</text>
</g>
<g font-size="2.2">
<text x="315.7" y="200.8">DO NOT SCALE DRAWING</text>
<text x="305.5" y="206.1">INTERPRET DIMENSIONS AND TOLERANCES PER</text>
<text x="319.2" y="208.8">ASME Y14.5M - 2018</text>
<text x="302.4" y="214.1">DIMENSIONS IN INCHES UNLESS OTHERWISE SPECIFIED</text>
<text x="301" y="244.9">PROJECT</text>
<text x="321.3" y="244.6">DATE</text>
<text x="301" y="256.5">SHEET</text>
<text x="321.3" y="256.5">SCALE</text>
</g>
<g font-size="2.1">
<text x="302.5" y="189.8">THE INFORMATION CONTAINED IN THIS DRAWING IS PUBLICLY RELEASED BY COSMIIC UNDER AN OPEN SOURCE</text>
<text x="302.9" y="192.9">LICENSE. COSMIIC IS NOT LIABLE FOR ANY ASPECT OF USE OF THIS DRAWING, INCLUDING EDITS, FABRICATION,</text>
<text x="339.1" y="196">AND REPRODUCTION OF THIS DESIGN.</text>
<text x="375.3" y="200.4">THIRD ANGLE PROJECTION</text>
<text x="301.5" y="227.5">DOC. NAME</text>
<text x="342.3" y="245.4">SIZE</text>
<text x="361.4" y="245.4">DOC. NUMBER</text>
<text x="405.5" y="245.4">REV</text>
</g>
<g font-size="2">
<text x="301.4" y="218.5">MATERIAL</text>
<text x="361.2" y="218.5">FINISH</text>
</g>
</svg>
